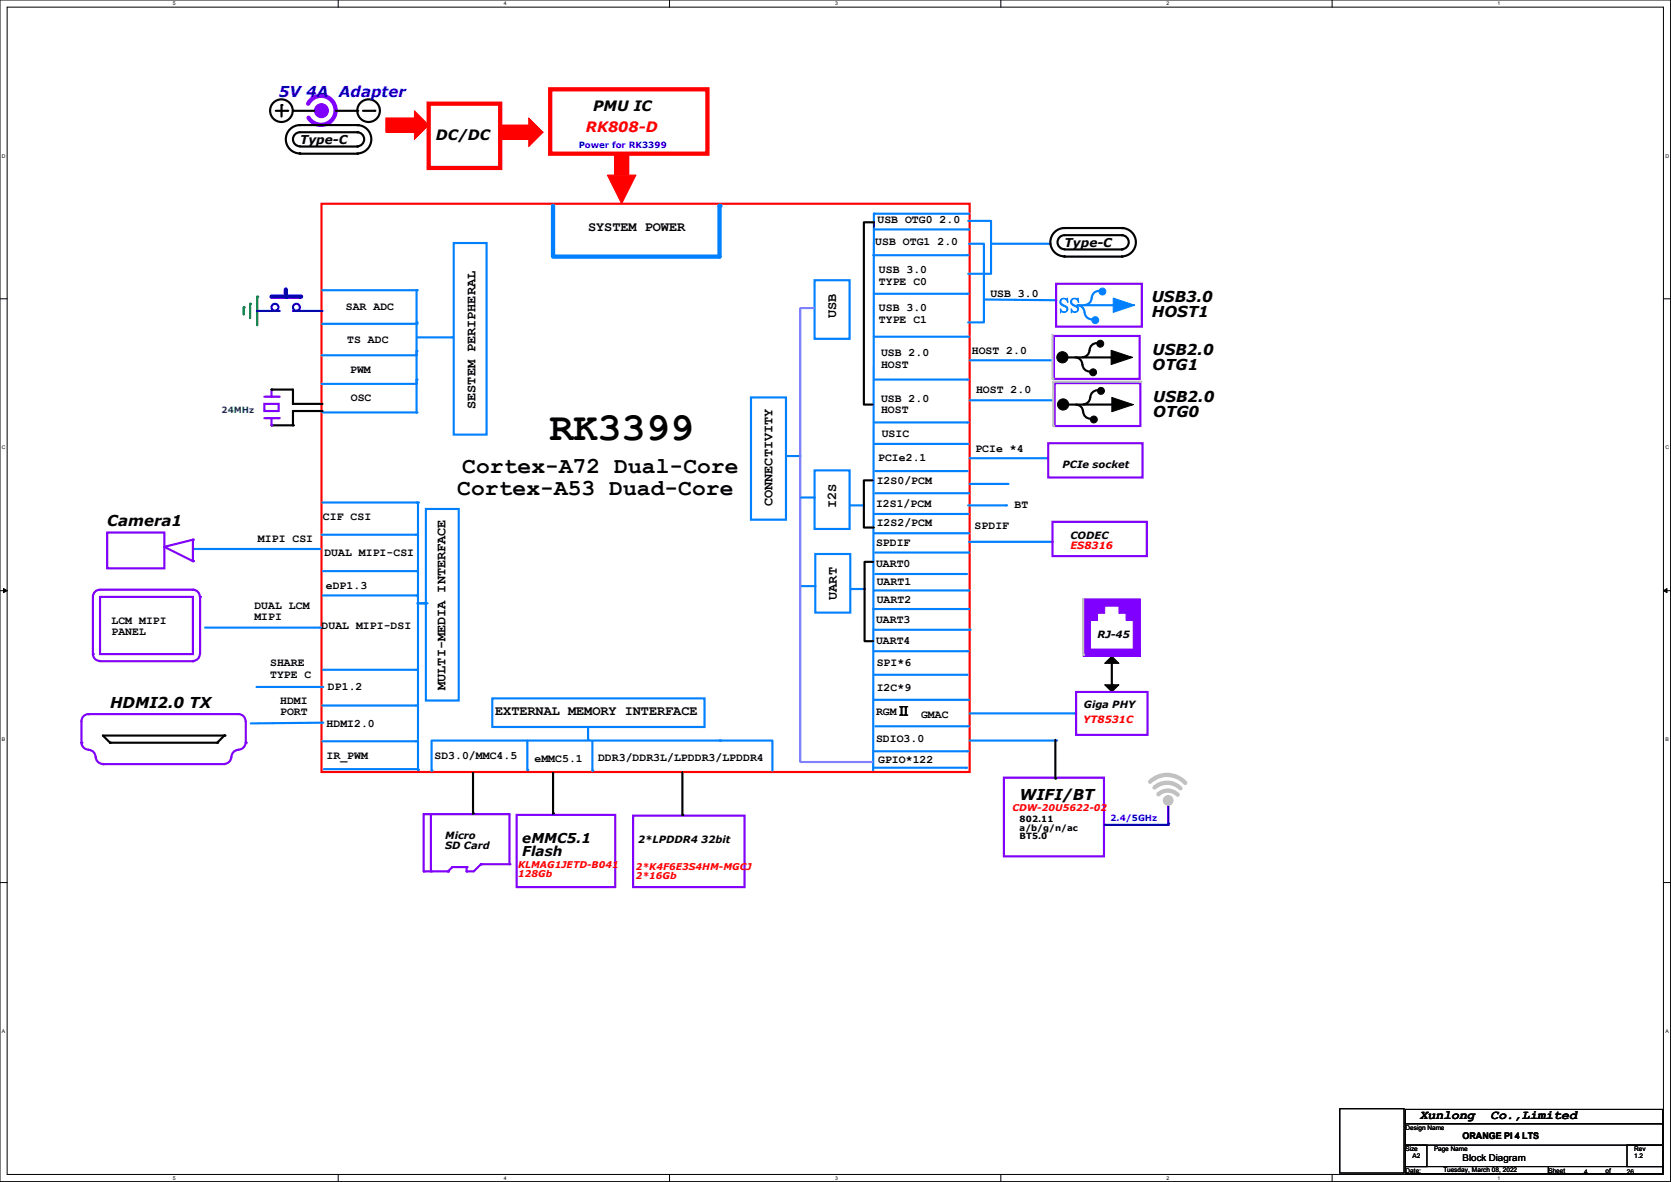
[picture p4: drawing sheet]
<svg xmlns="http://www.w3.org/2000/svg" width="297mm" height="210mm" viewBox="0 0 297 210" stroke-linecap="round" stroke-linejoin="round" font-family="sans-serif">
<g fill="none" stroke="#000" stroke-width=".18">
<path d="M0 0h296.9v209.9h-296.9zM1.3 1.3h294.4v207.4h-294.4zM60.1 0v1.3M119 0v1.3M177.9 0v1.3M236.8 0v1.3M0 53.1h1.3M295.7 53.1h1.2M0 104.9h1.3M.6 104.6l.7 .3-.7 .4zM295.7 104.9l.6-.3v.7zM295.7 104.9h1.2"/>
<path d="M0 156.8h1.3M295.7 156.8h1.2M60.1 208.7v1.2M119 208.7v1.2M177.9 208.7v1.2M236.8 208.7v1.2"/>
</g>
<path d="M.6 104.6l.7 .3-.7 .4zM295.7 104.9l.6-.3v.7z" fill="#000"/>
<path d="M155.3 38l-.1 98.9" fill="none" stroke="#0080ff" stroke-width=".38"/>
<circle cx="155.3" cy="38" r=".19" fill="#0080ff"/>
<path d="M57.1 36.2h115.2v101h-115.2z" fill="none" stroke="#f00" stroke-width=".38"/>
<path d="M155.3 52.2h16.7" fill="none" stroke="#0080ff" stroke-width=".38"/>
<circle cx="172" cy="52.2" r=".19" fill="#0080ff"/>
<path d="M155.3 59.8h16.8" fill="none" stroke="#0080ff" stroke-width=".38"/>
<circle cx="172.1" cy="59.8" r=".19" fill="#0080ff"/>
<path d="M155.3 67.4h16.7" fill="none" stroke="#0080ff" stroke-width=".38"/>
<circle cx="172" cy="67.4" r=".19" fill="#0080ff"/>
<path d="M155.3 75.1h16.7" fill="none" stroke="#0080ff" stroke-width=".38"/>
<circle cx="172" cy="75.1" r=".19" fill="#0080ff"/>
<path d="M74.3 89.3v42" fill="none" stroke="#0080ff" stroke-width=".38"/>
<circle cx="74.3" cy="89.3" r=".19" fill="#0080ff"/>
<path d="M155.2 45.3h16.8" fill="none" stroke="#0080ff" stroke-width=".38"/>
<circle cx="172" cy="45.3" r=".19" fill="#0080ff"/>
<path d="M155.3 40.8h16.8" fill="none" stroke="#0080ff" stroke-width=".38"/>
<circle cx="172.1" cy="40.8" r=".19" fill="#0080ff"/>
<path d="M98.3 36.6v9h29.6v-9" fill="none" stroke="#0080ff" stroke-width=".76"/>
<circle cx="127.9" cy="36.6" r=".38" fill="#0080ff"/>
<path d="M133.5 70.6h6.2v21.7h-6.2zM139.8 81h2.3" fill="none" stroke="#0080ff" stroke-width=".38"/>
<circle cx="142.1" cy="81" r=".19" fill="#0080ff"/>
<path d="M76.7 131.6h51.3M87.5 124.1h37.7v5.1h-37.7z" fill="none" stroke="#0080ff" stroke-width=".38"/>
<circle cx="128" cy="131.6" r=".19" fill="#0080ff"/>
<path d="M76.7 131.7v5.2" fill="none" stroke="#0080ff" stroke-width=".38"/>
<circle cx="76.7" cy="136.9" r=".19" fill="#0080ff"/>
<path d="M93.7 131.6v5.2" fill="none" stroke="#0080ff" stroke-width=".38"/>
<circle cx="93.7" cy="136.8" r=".19" fill="#0080ff"/>
<path d="M105.3 131.7v5.2" fill="none" stroke="#0080ff" stroke-width=".38"/>
<circle cx="105.3" cy="136.9" r=".19" fill="#0080ff"/>
<path d="M104.5 129.3v2.1" fill="none" stroke="#0080ff" stroke-width=".38"/>
<circle cx="104.5" cy="131.4" r=".19" fill="#0080ff"/>
<path d="M75.7 90.4h5.8v34.1h-5.8zM74.7 107.2h1.1" fill="none" stroke="#0080ff" stroke-width=".38"/>
<circle cx="75.8" cy="107.2" r=".19" fill="#0080ff"/>
<path d="M155.4 78.9h16.6" fill="none" stroke="#0080ff" stroke-width=".38"/>
<circle cx="172" cy="78.9" r=".19" fill="#0080ff"/>
<path d="M155.6 83.7h16.2" fill="none" stroke="#0080ff" stroke-width=".38"/>
<circle cx="171.8" cy="83.7" r=".19" fill="#0080ff"/>
<path d="M155.6 87.6h16.5" fill="none" stroke="#0080ff" stroke-width=".38"/>
<circle cx="172.1" cy="87.6" r=".19" fill="#0080ff"/>
<path d="M155.4 91.3h16.6" fill="none" stroke="#0080ff" stroke-width=".38"/>
<circle cx="172" cy="91.3" r=".19" fill="#0080ff"/>
<path d="M155.4 94.7h16.7" fill="none" stroke="#0080ff" stroke-width=".38"/>
<circle cx="172.1" cy="94.7" r=".19" fill="#0080ff"/>
<path d="M155.6 98.2h16.5" fill="none" stroke="#0080ff" stroke-width=".38"/>
<circle cx="172.1" cy="98.2" r=".19" fill="#0080ff"/>
<path d="M155.6 102h16.1" fill="none" stroke="#0080ff" stroke-width=".38"/>
<circle cx="171.7" cy="102" r=".19" fill="#0080ff"/>
<path d="M155.3 104.9h16.8" fill="none" stroke="#0080ff" stroke-width=".38"/>
<circle cx="172.1" cy="104.9" r=".19" fill="#0080ff"/>
<path d="M155.2 108.2h16.9" fill="none" stroke="#0080ff" stroke-width=".38"/>
<circle cx="172.1" cy="108.2" r=".19" fill="#0080ff"/>
<path d="M155.4 111.9h16.9" fill="none" stroke="#0080ff" stroke-width=".38"/>
<circle cx="172.3" cy="111.9" r=".19" fill="#0080ff"/>
<path d="M144.8 49.8h6.2v10.4h-6.2zM144.8 83.6h6.2v10.4h-6.2zM151.1 89.8h2.3" fill="none" stroke="#0080ff" stroke-width=".38"/>
<path d="M155.3 39.5h-1.8v32.4h1.6" fill="none" stroke="#000" stroke-width=".38"/>
<path d="M155.3 39.5v.9" fill="none" stroke="#000" stroke-width=".18"/>
<circle cx="153.4" cy="89.8" r=".19" fill="#0080ff"/>
<path d="M155.1 85.3h-1.6v8.4h1.8" fill="none" stroke="#000" stroke-width=".38"/>
<path d="M144.9 98.4h6.2v10.4h-6.2zM151.3 104.6h2.2" fill="none" stroke="#0080ff" stroke-width=".38"/>
<circle cx="153.5" cy="104.6" r=".19" fill="#0080ff"/>
<path d="M155.2 99.8h-1.5v14.1h1.5" fill="none" stroke="#000" stroke-width=".38"/>
<path d="M155.3 115.7h16.7" fill="none" stroke="#0080ff" stroke-width=".38"/>
<circle cx="172" cy="115.7" r=".19" fill="#0080ff"/>
<path d="M155.3 119.9h16.5" fill="none" stroke="#0080ff" stroke-width=".38"/>
<circle cx="171.8" cy="119.9" r=".19" fill="#0080ff"/>
<path d="M155.3 124.3h16.8" fill="none" stroke="#0080ff" stroke-width=".38"/>
<circle cx="172.1" cy="124.3" r=".19" fill="#0080ff"/>
<path d="M155.6 129h16.5" fill="none" stroke="#0080ff" stroke-width=".38"/>
<circle cx="172.1" cy="129" r=".19" fill="#0080ff"/>
<path d="M155.3 133.5h16.7" fill="none" stroke="#0080ff" stroke-width=".38"/>
<circle cx="172" cy="133.5" r=".19" fill="#0080ff"/>
<path d="M155.3 38h16.8" fill="none" stroke="#0080ff" stroke-width=".38"/>
<circle cx="172.1" cy="38" r=".19" fill="#0080ff"/>
<path d="M155.2 136.4h16.5" fill="none" stroke="#0080ff" stroke-width=".38"/>
<circle cx="171.7" cy="136.4" r=".19" fill="#0080ff"/>
<path d="M144.7 54.7h-2.5v80.7h12.9" fill="none" stroke="#8080ff" stroke-width=".38"/>
<path d="M142.4 88.4h2.3" fill="none" stroke="#0080ff" stroke-width=".38"/>
<circle cx="144.7" cy="88.4" r=".19" fill="#0080ff"/>
<path d="M142.5 104.1h2.3" fill="none" stroke="#0080ff" stroke-width=".38"/>
<circle cx="144.8" cy="104.1" r=".19" fill="#0080ff"/>
<path d="M172.1 39.2h4v9.4h-4M172.2 43.3h2.7v14h-2.8M176.3 43.3h10.3" fill="none" stroke="#0080ff" stroke-width=".38"/>
<circle cx="186.6" cy="43.3" r=".19" fill="#0080ff"/>
<path d="M172.3 64h14.6" fill="none" stroke="#0080ff" stroke-width=".38"/>
<circle cx="186.9" cy="64" r=".19" fill="#0080ff"/>
<path d="M172.3 71.1h14.9" fill="none" stroke="#0080ff" stroke-width=".38"/>
<circle cx="187.2" cy="71.1" r=".19" fill="#0080ff"/>
<path d="M172.3 81.4h13.8" fill="none" stroke="#0080ff" stroke-width=".38"/>
<circle cx="186.1" cy="81.4" r=".19" fill="#0080ff"/>
<path d="M172.1 89.8h6.7" fill="none" stroke="#0080ff" stroke-width=".38"/>
<circle cx="178.8" cy="89.8" r=".19" fill="#0080ff"/>
<path d="M172.3 86h6.8" fill="none" stroke="#0080ff" stroke-width=".38"/>
<circle cx="179.1" cy="86" r=".19" fill="#0080ff"/>
<path d="M172.2 96.3h14.7" fill="none" stroke="#0080ff" stroke-width=".38"/>
<circle cx="186.9" cy="96.3" r=".19" fill="#0080ff"/>
<path d="M172.3 126.7h18.7" fill="none" stroke="#0080ff" stroke-width=".38"/>
<circle cx="191" cy="126.7" r=".19" fill="#0080ff"/>
<path d="M172.3 131.6h15.4" fill="none" stroke="#0080ff" stroke-width=".38"/>
<circle cx="187.7" cy="131.6" r=".19" fill="#0080ff"/>
<path d="M57.4 101.5h16.6M127.9 131.6h9.4v5.3" fill="none" stroke="#0080ff" stroke-width=".38"/>
<circle cx="74" cy="101.5" r=".19" fill="#0080ff"/>
<path d="M57.4 105.8h16.6" fill="none" stroke="#0080ff" stroke-width=".38"/>
<circle cx="74" cy="105.8" r=".19" fill="#0080ff"/>
<path d="M57.4 119h16.6" fill="none" stroke="#0080ff" stroke-width=".38"/>
<circle cx="74" cy="119" r=".19" fill="#0080ff"/>
<path d="M57.3 125.3h16.6" fill="none" stroke="#0080ff" stroke-width=".38"/>
<circle cx="73.9" cy="125.3" r=".19" fill="#0080ff"/>
<path d="M57.3 131.7h16.6" fill="none" stroke="#0080ff" stroke-width=".38"/>
<circle cx="73.9" cy="131.7" r=".19" fill="#0080ff"/>
<path d="M57.3 89.3h16.7" fill="none" stroke="#0080ff" stroke-width=".38"/>
<circle cx="74" cy="89.3" r=".19" fill="#0080ff"/>
<path d="M57.1 95h16.8" fill="none" stroke="#0080ff" stroke-width=".38"/>
<circle cx="73.9" cy="95" r=".19" fill="#0080ff"/>
<path d="M45.6 122h11.7" fill="none" stroke="#0080ff" stroke-width=".38"/>
<circle cx="57.3" cy="122" r=".19" fill="#0080ff"/>
<path d="M57.3 128.4l-12.7 .1" fill="none" stroke="#0080ff" stroke-width=".38"/>
<circle cx="57.3" cy="128.4" r=".19" fill="#0080ff"/>
<path d="M57.3 57.5h16.7" fill="none" stroke="#0080ff" stroke-width=".38"/>
<circle cx="74" cy="57.5" r=".19" fill="#0080ff"/>
<path d="M57.3 51.6h16.7" fill="none" stroke="#0080ff" stroke-width=".38"/>
<circle cx="74" cy="51.6" r=".19" fill="#0080ff"/>
<path d="M74 51.6v5.8" fill="none" stroke="#0080ff" stroke-width=".38"/>
<circle cx="74" cy="51.6" r=".19" fill="#0080ff"/>
<path d="M74.2 59.9h6.2M80.6 43.2h5.9v34h-5.9z" fill="none" stroke="#0080ff" stroke-width=".38"/>
<circle cx="80.4" cy="59.9" r=".19" fill="#0080ff"/>
<path d="M57.1 63.1h16.8" fill="none" stroke="#0080ff" stroke-width=".38"/>
<circle cx="73.9" cy="63.1" r=".19" fill="#0080ff"/>
<path d="M74 57.3v5.8" fill="none" stroke="#0080ff" stroke-width=".38"/>
<circle cx="74" cy="57.3" r=".19" fill="#0080ff"/>
<path d="M57.1 68.2h16.8" fill="none" stroke="#0080ff" stroke-width=".38"/>
<circle cx="73.9" cy="68.2" r=".19" fill="#0080ff"/>
<path d="M74 62.4v5.8" fill="none" stroke="#0080ff" stroke-width=".38"/>
<circle cx="74" cy="62.4" r=".19" fill="#0080ff"/>
<path d="M57.3 73.3h16.7" fill="none" stroke="#0080ff" stroke-width=".38"/>
<circle cx="74" cy="73.3" r=".19" fill="#0080ff"/>
<path d="M74 67.4v5.9" fill="none" stroke="#0080ff" stroke-width=".38"/>
<circle cx="74" cy="67.4" r=".19" fill="#0080ff"/>
<path d="M57.5 136.7h16.7" fill="none" stroke="#0080ff" stroke-width=".38"/>
<circle cx="74.2" cy="136.7" r=".19" fill="#0080ff"/>
<path d="M74.3 131.6v5.2" fill="none" stroke="#0080ff" stroke-width=".38"/>
<circle cx="74.3" cy="136.8" r=".19" fill="#0080ff"/>
<path d="M34.5 97.5h22.3" fill="none" stroke="#0080ff" stroke-width=".38"/>
<circle cx="56.8" cy="97.5" r=".19" fill="#0080ff"/>
<path d="M36.4 111.5h20.5" fill="none" stroke="#0080ff" stroke-width=".38"/>
<circle cx="56.9" cy="111.5" r=".19" fill="#0080ff"/>
<path d="M174.9 53.2l12.7 .1" fill="none" stroke="#0080ff" stroke-width=".38"/>
<circle cx="187.6" cy="53.3" r=".19" fill="#0080ff"/>
<path d="M74.2 107.2h1.4" fill="none" stroke="#0080ff" stroke-width=".38"/>
<circle cx="75.6" cy="107.2" r=".19" fill="#0080ff"/>
<circle cx="57.1" cy="19.7" r="1.25" fill="#8000ff"/>
<circle cx="57.1" cy="19.7" r="1.25" fill="none" stroke="#8000ff" stroke-width=".18"/>
<path d="M54.8 18.4a2.58 2.58 0 0 1 3.8-.8 2.58 2.58 0 0 1 .2 3.9 2.58 2.58 0 0 1-4-.6" fill="none" stroke="#8000ff" stroke-width=".76"/>
<g fill="none" stroke="#000" stroke-width=".38">
<path d="M49 19.7h2.1M50 18.7v2M52.1 19.7h3.8M59.7 19.7h3.8M64.5 19.7h2"/>
<circle cx="50" cy="19.7" r="2.01"/>
<circle cx="65.5" cy="19.7" r="2.01"/>
</g>
<g fill="#000">
<circle cx="50" cy="18.7" r=".19"/>
<circle cx="51.1" cy="19.7" r=".19"/>
<circle cx="52.1" cy="19.7" r=".19"/>
<circle cx="63.5" cy="19.7" r=".19"/>
<circle cx="66.5" cy="19.7" r=".19"/>
</g>
<path d="M76.2 18.4h12.7v11.4h-12.7zM97.8 15.9h27.9v11.4h-27.9z" fill="none" stroke="#f00" stroke-width=".76"/>
<path d="M109.2 27.3h2.6v3.8h-2.6z" fill-rule="evenodd" fill="#f00"/>
<path d="M109.2 27.3h2.6v3.8h-2.6z" fill="none" stroke="#f00" stroke-width=".18"/>
<path d="M107.9 31.1h5.1l-2.5 5.1z" fill-rule="evenodd" fill="#f00"/>
<path d="M107.9 31.1h5.1l-2.5 5.1z" fill="none" stroke="#f00" stroke-width=".18"/>
<path d="M88.9 22.2h5.1v2.6h-5.1z" fill-rule="evenodd" fill="#f00"/>
<path d="M88.9 22.2h5.1v2.6h-5.1z" fill="none" stroke="#f00" stroke-width=".18"/>
<path d="M91.4 23.5h5.1l-2.5 2.5v-5l2.5 2.5z" fill-rule="evenodd" fill="#f00"/>
<path d="M91.4 23.5h5.1l-2.5 2.5v-5l2.5 2.5z" fill="none" stroke="#f00" stroke-width=".18"/>
<path d="M53.2 27.3h10.3M53.3 26a1.25 1.25 0 0 1-1.2-1.3 1.25 1.25 0 0 1 1.2-1.2h10.2a1.25 1.25 0 0 1 1.2 1.2 1.25 1.25 0 0 1-1.2 1.3M53.3 26h10.2M63.5 22.2a2.52 2.52 0 0 1 2.5 2.5 2.52 2.52 0 0 1-2.5 2.6M63.6 22.2h-10.2a2.52 2.52 0 0 0-2.6 2.5 2.52 2.52 0 0 0 2.6 2.6h-.1" fill="none" stroke="#000" stroke-width=".38"/>
<g fill="#000">
<circle cx="63.5" cy="23.5" r=".19"/>
<circle cx="63.5" cy="26" r=".19"/>
<circle cx="63.5" cy="27.3" r=".19"/>
<circle cx="63.6" cy="22.2" r=".19"/>
</g>
<path d="M73.7 19.7l2.5 2.5-2.5 2.6z" fill-rule="evenodd" fill="#f00"/>
<path d="M73.7 19.7l2.5 2.5-2.5 2.6z" fill="none" stroke="#f00" stroke-width=".18"/>
<path d="M68.6 21h5.1v2.5h-5.1z" fill-rule="evenodd" fill="#f00"/>
<path d="M68.6 21h5.1v2.5h-5.1z" fill="none" stroke="#f00" stroke-width=".18"/>
<path d="M57.1 73h-5v2.6h-3.8" fill="none" stroke="#000" stroke-width=".38"/>
<g fill="#000">
<circle cx="48.3" cy="75.6" r=".19"/>
<circle cx="52.1" cy="75.6" r=".19"/>
<circle cx="57.2" cy="73" r=".19"/>
</g>
<path d="M47 71.8h2.5v1.2h-2.5zM47 70.5h2.5" fill="none" stroke="#8000ff" stroke-width=".38"/>
<circle cx="49.5" cy="70.5" r=".19" fill="#8000ff"/>
<path d="M48.3 69.2v1.3" fill="none" stroke="#8000ff" stroke-width=".38"/>
<circle cx="48.3" cy="70.5" r=".19" fill="#8000ff"/>
<path d="M47 74.3h2.5" fill="none" stroke="#8000ff" stroke-width=".38"/>
<circle cx="49.5" cy="74.3" r=".19" fill="#8000ff"/>
<path d="M48.3 74.3v1.3" fill="none" stroke="#8000ff" stroke-width=".38"/>
<circle cx="48.3" cy="75.6" r=".19" fill="#8000ff"/>
<path d="M48.3 69.2h3.8v2.6h5" fill="none" stroke="#000" stroke-width=".38"/>
<g fill="#000">
<circle cx="48.3" cy="69.2" r=".19"/>
<circle cx="52.1" cy="71.8" r=".19"/>
<circle cx="57.2" cy="71.8" r=".19"/>
</g>
<path d="M45.7 52.7v5.1" fill="none" stroke="#008000" stroke-width=".38"/>
<circle cx="45.7" cy="52.7" r=".19" fill="#008000"/>
<path d="M44.4 54v2.5" fill="none" stroke="#008000" stroke-width=".38"/>
<circle cx="44.5" cy="54" r=".19" fill="#008000"/>
<path d="M43.3 54.6v1.3" fill="none" stroke="#008000" stroke-width=".38"/>
<circle cx="43.3" cy="54.6" r=".19" fill="#008000"/>
<path d="M48.3 52.7h5" fill="none" stroke="#00f" stroke-width=".76"/>
<circle cx="53.3" cy="52.7" r=".38" fill="#00f"/>
<g fill="none" stroke="#00f" stroke-width=".38">
<path d="M45.7 55.2h3.8"/>
<circle cx="48.9" cy="54.6" r=".61"/>
<circle cx="52.7" cy="54.6" r=".61"/>
</g>
<circle cx="49.5" cy="55.2" r=".19" fill="#00f"/>
<path d="M50.8 51.4v1.3" fill="none" stroke="#00f" stroke-width=".76"/>
<circle cx="50.8" cy="52.7" r=".38" fill="#00f"/>
<path d="M52.1 55.2h5" fill="none" stroke="#00f" stroke-width=".38"/>
<circle cx="57.1" cy="55.2" r=".19" fill="#00f"/>
<path d="M19 94.6h10.2v6.4h-10.2zM29.2 97.2l5.1 2.5" fill="none" stroke="#8000ff" stroke-width=".38"/>
<circle cx="34.3" cy="99.7" r=".19" fill="#8000ff"/>
<path d="M34.3 95.9l-5.1 1.3" fill="none" stroke="#8000ff" stroke-width=".38"/>
<circle cx="34.3" cy="95.9" r=".19" fill="#8000ff"/>
<path d="M34.3 95.9v3.8" fill="none" stroke="#8000ff" stroke-width=".38"/>
<circle cx="34.3" cy="99.7" r=".19" fill="#8000ff"/>
<path d="M16.5 106v10.2" fill="none" stroke="#8000ff" stroke-width=".38"/>
<circle cx="16.5" cy="116.2" r=".19" fill="#8000ff"/>
<path d="M35.6 106v10.2" fill="none" stroke="#8000ff" stroke-width=".38"/>
<circle cx="35.6" cy="106" r=".19" fill="#8000ff"/>
<path d="M17.8 106h16.5v10.2h-16.5zM17.8 104.8h16.5" fill="none" stroke="#8000ff" stroke-width=".38"/>
<circle cx="34.3" cy="104.8" r=".19" fill="#8000ff"/>
<path d="M17.8 104.8a1.25 1.25 0 0 0-1.3 1.2M17.8 117.5h16.5" fill="none" stroke="#8000ff" stroke-width=".38"/>
<circle cx="34.3" cy="117.5" r=".19" fill="#8000ff"/>
<path d="M16.5 116.2a1.25 1.25 0 0 0 1.3 1.2M34.3 104.8a1.25 1.25 0 0 1 1.2 1.2M35.5 116.2a1.25 1.25 0 0 1-1.2 1.2M15.7 126.9a1.25 1.25 0 0 0-1.2 1.2v3.9" fill="none" stroke="#8000ff" stroke-width=".38"/>
<circle cx="14.5" cy="132" r=".19" fill="#8000ff"/>
<path d="M15.7 126.9h26.7" fill="none" stroke="#8000ff" stroke-width=".38"/>
<circle cx="15.7" cy="126.9" r=".19" fill="#8000ff"/>
<path d="M14.5 132a1.25 1.25 0 0 0 1.2 1.2M15.7 133.2a1.25 1.25 0 0 1 1.3 1.3M17 134.5a1.25 1.25 0 0 0 1.3 1.2M18.3 135.8h21.6" fill="none" stroke="#8000ff" stroke-width=".38"/>
<circle cx="18.3" cy="135.8" r=".19" fill="#8000ff"/>
<path d="M42.4 126.9a1.25 1.25 0 0 1 1.2 1.2M43.7 128.1v3.9" fill="none" stroke="#8000ff" stroke-width=".38"/>
<circle cx="43.7" cy="132" r=".19" fill="#8000ff"/>
<path d="M41.1 134.5a1.25 1.25 0 0 1-1.2 1.2M42.4 133.2a1.25 1.25 0 0 0-1.3 1.3M43.6 132a1.25 1.25 0 0 1-1.2 1.2M85.5 153.5l-1.3 1.3M91.8 144.8h17.5v12.8h-17.5zM112.5 144.9h19.8v12.7h-19.8z" fill="none" stroke="#8000ff" stroke-width=".38"/>
<path d="M18.3 130.7h21.6l-1.3 1.3h-19zM98.3 137.3v7.2M121.3 137.2v7.6" fill="none" stroke="#000" stroke-width=".38"/>
<g fill="#000">
<circle cx="19.6" cy="132" r=".19"/>
<circle cx="38.6" cy="132" r=".19"/>
<circle cx="39.9" cy="130.7" r=".19"/>
<circle cx="98.3" cy="144.5" r=".19"/>
<circle cx="121.3" cy="144.8" r=".19"/>
</g>
<circle cx="85.5" cy="153.5" r=".19" fill="#8000ff"/>
<path d="M85.5 153.5h5.1" fill="none" stroke="#8000ff" stroke-width=".38"/>
<circle cx="85.5" cy="153.5" r=".19" fill="#8000ff"/>
<path d="M75.3 144.7v10.1" fill="none" stroke="#8000ff" stroke-width=".38"/>
<circle cx="75.3" cy="154.8" r=".19" fill="#8000ff"/>
<path d="M75.3 154.8h4.3" fill="none" stroke="#8000ff" stroke-width=".38"/>
<circle cx="79.6" cy="154.8" r=".19" fill="#8000ff"/>
<path d="M80.4 154.1l-.8 .7" fill="none" stroke="#8000ff" stroke-width=".38"/>
<circle cx="79.6" cy="154.8" r=".19" fill="#8000ff"/>
<path d="M80.4 154.1h2.5" fill="none" stroke="#8000ff" stroke-width=".38"/>
<circle cx="80.4" cy="154.1" r=".19" fill="#8000ff"/>
<path d="M82.9 154.1v.7" fill="none" stroke="#8000ff" stroke-width=".38"/>
<circle cx="82.9" cy="154.1" r=".19" fill="#8000ff"/>
<path d="M82.9 154.8h1.3" fill="none" stroke="#8000ff" stroke-width=".38"/>
<circle cx="82.9" cy="154.8" r=".19" fill="#8000ff"/>
<path d="M76.6 144.7v10.1" fill="none" stroke="#8000ff" stroke-width=".38"/>
<circle cx="76.6" cy="154.8" r=".19" fill="#8000ff"/>
<path d="M75.3 144.7h15.3" fill="none" stroke="#8000ff" stroke-width=".38"/>
<circle cx="75.3" cy="144.7" r=".19" fill="#8000ff"/>
<path d="M90.6 144.7v8.8" fill="none" stroke="#8000ff" stroke-width=".38"/>
<circle cx="90.6" cy="153.5" r=".19" fill="#8000ff"/>
<path d="M84.1 137.3v7.2" fill="none" stroke="#000" stroke-width=".38"/>
<circle cx="84.1" cy="144.5" r=".19" fill="#000"/>
<path d="M178.4 138.2h17.8v13.9h-17.8z" fill="none" stroke="#8000ff" stroke-width=".38"/>
<path d="M207.6 142.5v3.8" fill="none" stroke="#00f" stroke-width=".38"/>
<circle cx="207.6" cy="146.3" r=".19" fill="#00f"/>
<circle cx="207.6" cy="142.2" r=".87" fill="#c0c0c0"/>
<circle cx="207.6" cy="142.2" r=".87" fill="none" stroke="#c0c0c0" stroke-width=".18"/>
<path d="M204.4 138.9a4.4 4.4 0 0 1 6.3 .2M205.2 139.9a3.3 3.3 0 0 1 4.6 .2M205.9 141.1a2.45 2.45 0 0 1 3.4 .1" fill="none" stroke="#c0c0c0" stroke-width=".76"/>
<path d="M196.3 146.6h11.5" fill="none" stroke="#00f" stroke-width=".38"/>
<circle cx="196.3" cy="146.6" r=".19" fill="#00f"/>
<path d="M197.6 117.9v3.8M187.6 131.4v6.9" fill="none" stroke="#000" stroke-width=".38"/>
<g fill="#000">
<circle cx="187.6" cy="138.3" r=".19"/>
<circle cx="197.6" cy="121.7" r=".19"/>
</g>
<g fill="#000">
<path d="M197.6 116.6l1.3 1.3h-2.6z" fill-rule="evenodd"/>
<path d="M196.3 121.7h2.6l-1.3 1.2z" fill-rule="evenodd"/>
</g>
<path d="M197.6 116.6l1.3 1.3h-2.6zM196.3 121.7h2.6l-1.3 1.2z" fill="none" stroke="#000" stroke-width=".18"/>
<path d="M192.5 115.3h10.2v1.3h-10.2z" fill-rule="evenodd" fill="#8000ff"/>
<path d="M192.5 115.3h10.2v1.3h-10.2z" fill="none" stroke="#8000ff" stroke-width=".18"/>
<path d="M192.5 106.4h9.9" fill="none" stroke="#c0c0c0" stroke-width=".38"/>
<circle cx="202.4" cy="106.4" r=".19" fill="#c0c0c0"/>
<path d="M192.5 106.4h10.2v8.9h-1.3v-5.1h-1.2v-1.2h-1.3v-1.3h-2.6v1.3h-1.2v1.2h-1.3v5.1h-1.3z" fill-rule="evenodd" fill="#8000ff"/>
<path d="M192.5 106.4h10.2v8.9h-1.3v-5.1h-1.2v-1.2h-1.3v-1.3h-2.6v1.3h-1.2v1.2h-1.3v5.1h-1.3z" fill="none" stroke="#8000ff" stroke-width=".18"/>
<path d="M192.5 106.4v9.9" fill="none" stroke="#c0c0c0" stroke-width=".38"/>
<circle cx="192.5" cy="116.3" r=".19" fill="#c0c0c0"/>
<path d="M191.3 122.9h12.7v7.7h-12.7z" fill="none" stroke="#8000ff" stroke-width=".38"/>
<circle cx="194.7" cy="56.9" r=".61" fill="#0080ff"/>
<circle cx="194.7" cy="56.9" r=".61" fill="none" stroke="#0080ff" stroke-width=".18"/>
<path d="M192.8 55.5a1.25 1.25 0 0 0 1.3 1.2M194 53a1.25 1.25 0 0 1-1.2 1.2M195.3 51.7a1.25 1.25 0 0 0-1.2 1.3M197.9 54.2h-6.4a1.25 1.25 0 0 1 1.2 1.3" fill="none" stroke="#0080ff" stroke-width=".38"/>
<circle cx="197.9" cy="54.2" r=".19" fill="#0080ff"/>
<path d="M197.9 53l3.8 1.2h-1.3h1.3l-3.8 1.3z" fill-rule="evenodd" fill="#0080ff"/>
<path d="M197.9 53l3.8 1.2h-1.3h1.3l-3.8 1.3z" fill="none" stroke="#0080ff" stroke-width=".18"/>
<path d="M187.7 50.4h15.2v7.6h-15.2z" fill="none" stroke="#8000ff" stroke-width=".38"/>
<circle cx="195.9" cy="51.8" r=".61" fill="#0080ff"/>
<circle cx="195.9" cy="51.8" r=".61" fill="none" stroke="#0080ff" stroke-width=".18"/>
<g fill="#000">
<path d="M197.6 70.6l3.8 1.3h-1.2h1.2l-3.8 1.3z" fill-rule="evenodd"/>
<circle cx="189" cy="71.9" r=".99"/>
<circle cx="194.4" cy="74.5" r=".61"/>
</g>
<g fill="none" stroke="#000" stroke-width=".18">
<path d="M197.6 70.6l3.8 1.3h-1.2h1.2l-3.8 1.3z"/>
<circle cx="189" cy="71.9" r=".99"/>
<circle cx="194.4" cy="74.5" r=".61"/>
</g>
<path d="M190 71.9h10.2M191.3 71.9a1.25 1.25 0 0 1 1.2 1.3M192.5 73.2a1.25 1.25 0 0 0 1.3 1.2M193.8 70.6a1.25 1.25 0 0 1-1.3 1.2M195.1 69.3a1.25 1.25 0 0 0-1.3 1.3" fill="none" stroke="#000" stroke-width=".38"/>
<path d="M187.5 68.1h15.2v7.6h-15.2z" fill="none" stroke="#8000ff" stroke-width=".38"/>
<circle cx="200.2" cy="71.9" r=".19" fill="#000"/>
<path d="M187.2 67.8v7.9" fill="none" stroke="#c0c0c0" stroke-width=".38"/>
<circle cx="187.2" cy="75.7" r=".19" fill="#c0c0c0"/>
<path d="M187.2 67.8h15.5" fill="none" stroke="#c0c0c0" stroke-width=".38"/>
<circle cx="202.7" cy="67.8" r=".19" fill="#c0c0c0"/>
<g fill="#000">
<path d="M197.5 62.2l3.8 1.3h-1.3h1.3l-3.8 1.3z" fill-rule="evenodd"/>
<circle cx="188.8" cy="63.5" r=".99"/>
<circle cx="194.3" cy="66.1" r=".61"/>
<circle cx="195.6" cy="61.1" r=".61"/>
<circle cx="195.7" cy="69.4" r=".61"/>
</g>
<g fill="none" stroke="#000" stroke-width=".18">
<path d="M197.5 62.2l3.8 1.3h-1.3h1.3l-3.8 1.3z"/>
<circle cx="188.8" cy="63.5" r=".99"/>
<circle cx="194.3" cy="66.1" r=".61"/>
<circle cx="195.6" cy="61.1" r=".61"/>
<circle cx="195.7" cy="69.4" r=".61"/>
</g>
<path d="M188.5 42l.7-.2h10.2a1.27 1.27 0 0 1 1.2 1.3 1.27 1.27 0 0 1-1.2 1.2h-10.2a1.25 1.25 0 0 1-1.2-.9 1.25 1.25 0 0 1 .5-1.4zM189.1 45.6h10.3M199.4 40.5a2.52 2.52 0 0 1 2.5 2.5 2.52 2.52 0 0 1-2.5 2.6M199.5 40.5h-10.3a2.52 2.52 0 0 0-2.5 2.5 2.52 2.52 0 0 0 2.5 2.6M189.9 63.5h10.1M191.1 63.5a1.25 1.25 0 0 1 1.3 1.3M192.4 64.8a1.25 1.25 0 0 0 1.3 1.2M193.6 62.2a1.25 1.25 0 0 1-1.2 1.3M194.9 61a1.25 1.25 0 0 0-1.2 1.2" fill="none" stroke="#000" stroke-width=".38"/>
<g fill="#000">
<circle cx="199.4" cy="45.6" r=".19"/>
<circle cx="199.4" cy="44.3" r=".19"/>
<circle cx="199.4" cy="41.8" r=".19"/>
<circle cx="199.5" cy="40.5" r=".19"/>
<circle cx="200" cy="63.5" r=".19"/>
</g>
<path d="M187.3 59.7h15.3v7.6h-15.3z" fill="none" stroke="#8000ff" stroke-width=".38"/>
<path d="M187.1 59.4v7.9" fill="none" stroke="#c0c0c0" stroke-width=".38"/>
<circle cx="187.1" cy="67.3" r=".19" fill="#c0c0c0"/>
<path d="M186.3 78.7h16.8v6.1h-16.8zM187.1 92.7h16.7v6.1h-16.7z" fill="none" stroke="#8000ff" stroke-width=".38"/>
<path d="M238.1 197h11.5v11.4h-11.5zM249.8 197.1h45.7v2.5h-45.7zM249.8 199.6h45.7v3.9h-45.7zM249.8 203.5h3.8v3.8h-3.8zM249.8 207.3h25.4v1.2h-25.4zM275.2 207.3h20.3v1.2h-20.3zM289.2 203.5h6.3v3.8h-6.3z" fill="none" stroke="#000" stroke-width=".18"/>
<text font-size="7.1" x="97.7" y="78.1">RK3399</text>
<g font-size="4.1">
<text x="81.3" y="88">Cortex-A53 Duad-Core</text>
<text x="82.2" y="84.1">Cortex-A72 Dual-Core</text>
</g>
<text font-size="3.7" fill="#0080ff" x="191.9" y="53" transform="rotate(-180 191.9 53)">SS</text>
<text font-size="2.7" fill="#00f" x="49.5" y="17.3">5V 4A Adapter</text>
<g font-size="2.7">
<text x="204.7" y="53.7">USB3.0</text>
<text x="204.7" y="56.4">HOST1</text>
<text x="204.9" y="63.1">USB2.0</text>
<text x="204.9" y="65.8">OTG1</text>
<text x="205" y="71.5">USB2.0</text>
<text x="205" y="74.2">OTG0</text>
<text x="19" y="93.5">Camera1</text>
<text x="19.6" y="125.7">HDMI2.0 TX</text>
<text x="181.2" y="142.1">WIFI/BT</text>
</g>
<text font-size="2.5" fill="#f00" x="104.1" y="23.5">RK808-D</text>
<g font-size="2.5">
<text x="105.4" y="19.7">PMU IC</text>
<text x="77.5" y="24.8">DC/DC</text>
</g>
<g font-size="2.4">
<text x="104.5" y="41.1">SYSTEM POWER</text>
<text x="148.6" y="56.5" transform="rotate(-90 148.6 56.5)">USB</text>
<text x="84.5" y="72.6" transform="rotate(-90 84.5 72.6)">SESTEM PERIPHERAL</text>
<text x="137.3" y="89.9" transform="rotate(-90 137.3 89.9)">CONNECTIVITY</text>
<text x="148.6" y="90.3" transform="rotate(-90 148.6 90.3)">I2S</text>
<text x="148.8" y="106.6" transform="rotate(-90 148.8 106.6)">UART</text>
<text x="79.2" y="122.6" transform="rotate(-90 79.2 122.6)">MULTI-MEDIA INTERFACE</text>
<text x="88" y="127">EXTERNAL MEMORY INTERFACE</text>
<text x="92.8" y="149.7">eMMC5.1</text>
<text x="92.8" y="152.1">Flash</text>
</g>
<g font-size="2.3">
<text x="252.3" y="198.9">Xunlong</text>
<text x="264.9" y="198.9">Co.,Limited</text>
</g>
<g font-size="2.2">
<text x="53.3" y="25.7">Type-C</text>
<text x="189.2" y="43.9">Type-C</text>
</g>
<g font-size="2">
<text x="156" y="39.5">USB OTG0</text>
<text x="167" y="39.5">2.0</text>
<text x="155.6" y="43.5">USB OTG1</text>
<text x="166.6" y="43.5">2.0</text>
<text x="156.2" y="48.6">USB 3.0</text>
<text x="156.2" y="50.6">TYPE C0</text>
<text x="176" y="52.7">USB 3.0</text>
<text x="61.5" y="55.2">SAR ADC</text>
<text x="156.2" y="55.3">USB 3.0</text>
<text x="156.2" y="57.3">TYPE C1</text>
<text x="61.7" y="60.9">TS ADC</text>
<text x="156.6" y="63.3">USB 2.0</text>
<text x="156.6" y="65.3">HOST</text>
<text x="172.7" y="62.9">HOST 2.0</text>
<text x="62.2" y="66.2">PWM</text>
<text x="62.4" y="71.2">OSC</text>
<text x="156.6" y="71.4">USB 2.0</text>
<text x="173.5" y="69.8">HOST 2.0</text>
<text x="156.6" y="73.4">HOST</text>
<text x="156.7" y="77.6">USIC</text>
<text x="156.1" y="82">PCIe2.1</text>
<text x="173.4" y="80.3">PCIe *4</text>
<text x="155.8" y="86">I2S0/PCM</text>
<text x="57.4" y="92.4">CIF CSI</text>
<text x="155.7" y="90.1">I2S1/PCM</text>
<text x="155.8" y="93.5">I2S2/PCM</text>
<text x="173.2" y="94">SPDIF</text>
<text x="180.3" y="90.2">BT</text>
<text x="45.8" y="96.3">MIPI CSI</text>
<text x="57.7" y="98.7">DUAL MIPI-CSI</text>
<text x="155.7" y="96.9">SPDIF</text>
<text x="155.7" y="100.8">UART0</text>
<text x="57.9" y="104.6">eDP1.3</text>
<text x="155.8" y="103.9">UART1</text>
<text x="155.8" y="107.1">UART2</text>
<text x="19.8" y="110.8">LCM MIPI</text>
<text x="19.8" y="112.8">PANEL</text>
<text x="45.2" y="108.1">DUAL LCM</text>
<text x="45.2" y="110.2">MIPI</text>
<text x="57.1" y="111.7">DUAL MIPI-DSI</text>
<text x="155.7" y="110.7">UART3</text>
<text x="48" y="118.4">SHARE</text>
<text x="155.7" y="114.3">UART4</text>
<text x="155.8" y="118.3">SPI*6</text>
<text x="48" y="120.4">TYPE C</text>
<text x="49.8" y="125">HDMI</text>
<text x="58.3" y="122.6">DP1.2</text>
<text x="155.8" y="122.9">I2C*9</text>
<text x="49.8" y="127">PORT</text>
<text x="58" y="129.1">HDMI2.0</text>
<text x="155.7" y="127">RGMⅡ</text>
<text x="155.7" y="131.9">SDIO3.0</text>
<text x="163.7" y="127.6">GMAC</text>
<text x="58" y="134.9">IR_PWM</text>
<text x="77.2" y="134.9">SD3.0/MMC4.5</text>
<text x="95" y="135.4">eMMC5.1</text>
<text x="106.3" y="135.2">DDR3/DDR3L/LPDDR3/LPDDR4</text>
<text x="156.1" y="135.6">GPIO*122</text>
</g>
<g font-size="1.8">
<text x="188.8" y="83.1">PCIe socket</text>
<text x="190.2" y="95.7">CODEC</text>
<text x="195.1" y="113.3">RJ-45</text>
<text x="192.7" y="125.8">Giga PHY</text>
<text x="79.1" y="149">Micro</text>
<text x="113.4" y="149.8">2*LPDDR4</text>
<text x="124.6" y="149.8">32bit</text>
<text x="79.1" y="150.8">SD Card</text>
</g>
<g font-size="1.8" fill="#f00">
<text x="190.2" y="97.5">ES8316</text>
<text x="192.5" y="128.4">YT8531C</text>
</g>
<g font-size="1.7" fill="#f00">
<text x="180" y="144">CDW-20U5622-02</text>
<text x="92.1" y="154.2">KLMAG1JETD-B041</text>
<text x="92.1" y="155.8">128Gb</text>
<text x="113" y="154.6">2*K4F6E3S4HM-MGC</text>
<text x="132.7" y="154.6">J</text>
<text x="113" y="156.2">2*16Gb</text>
</g>
<g font-size="1.7">
<text x="260" y="202.4">ORANGE PI 4 LTS</text>
<text x="260" y="206.2">Block Diagram</text>
</g>
<g font-size="1.5" fill="#00f">
<text x="102.9" y="26.3">Power for RK3399</text>
<text x="197.4" y="145.8">2.4/5GHz</text>
</g>
<text font-size="1.5" fill="#004080" x="39.4" y="73.3">24MHz</text>
<g font-size="1.5">
<text x="181.2" y="146.1">802.11</text>
<text x="181.2" y="147.6">a/b/g/n/ac</text>
<text x="181.2" y="149.1">BT5.0</text>
</g>
<g font-size="1.1">
<text x="249.8" y="200.7">Design Name</text>
<text x="249.8" y="204.6">Size</text>
<text x="249.8" y="208.4">Date:</text>
<text x="251.1" y="205.8">A2</text>
<text x="254.9" y="204.6">Page Name</text>
<text x="256.5" y="208.2">Tuesday, March 08, 2022</text>
<text x="275.2" y="208.4">Sheet</text>
<text x="281.6" y="208.5">4</text>
<text x="285.4" y="208.4">of</text>
<text x="289.2" y="208.5">26</text>
<text x="290.4" y="204.6">Rev</text>
<text x="290.4" y="205.8">1.2</text>
</g>
<g font-size=".9">
<text x="30.7" y=".9">5</text>
<text x="89.5" y=".9">4</text>
<text x="148.4" y=".9">3</text>
<text x="207.3" y=".9">2</text>
<text x="266.2" y=".9">1</text>
<text x=".3" y="28">D</text>
<text x="296" y="28">D</text>
<text x=".3" y="79.8">C</text>
<text x="296" y="79.8">C</text>
<text x=".3" y="131.7">B</text>
<text x="296" y="131.7">B</text>
<text x=".3" y="183.5">A</text>
<text x="296" y="183.5">A</text>
<text x="30.7" y="209.6">5</text>
<text x="89.5" y="209.6">4</text>
<text x="148.4" y="209.6">3</text>
<text x="207.3" y="209.6">2</text>
<text x="266.2" y="209.6">1</text>
</g>
</svg>
